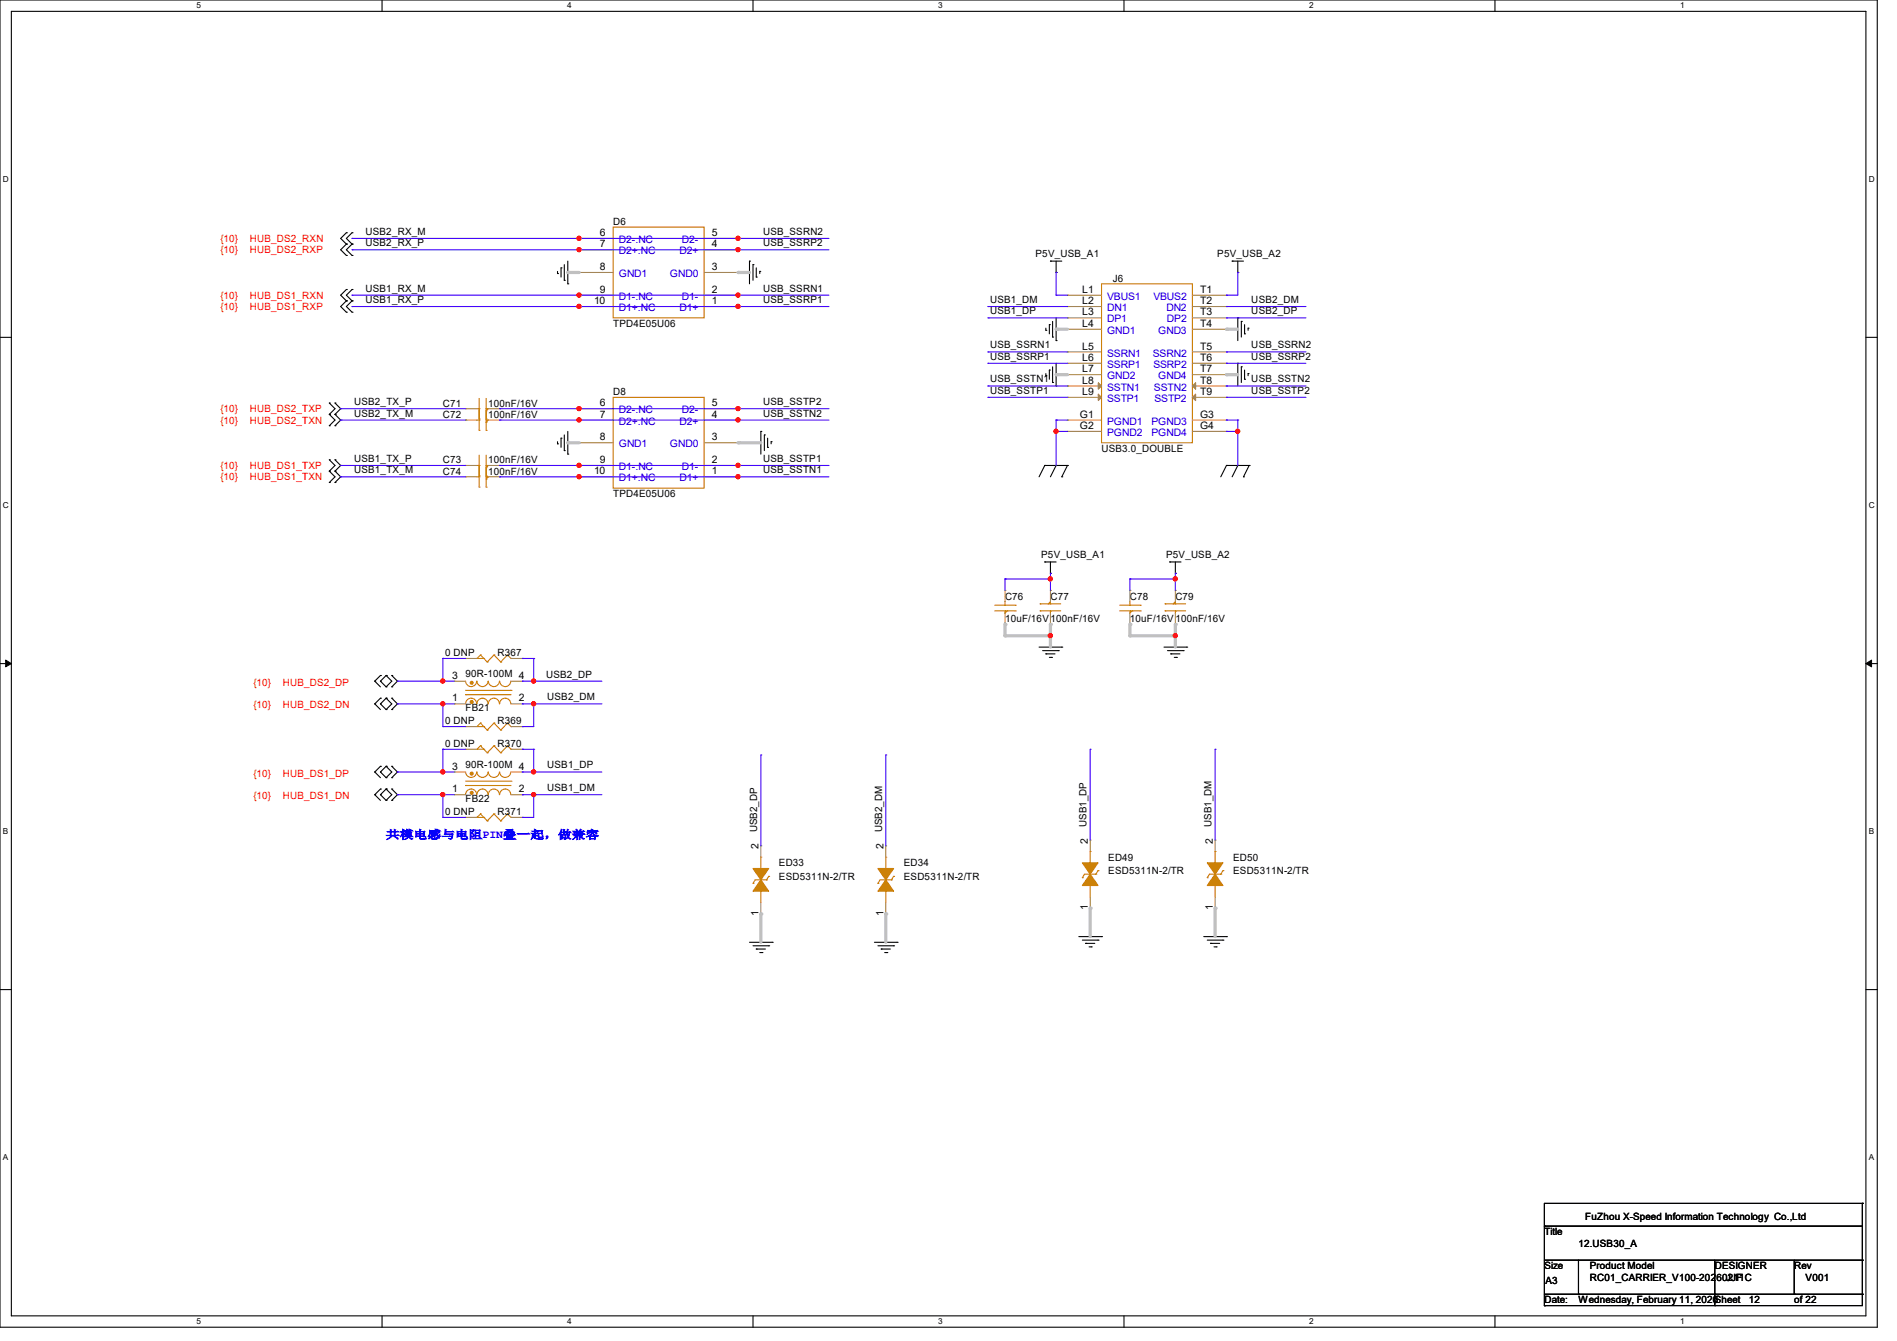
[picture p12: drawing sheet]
<svg xmlns="http://www.w3.org/2000/svg" width="297mm" height="210mm" viewBox="0 0 297 210" stroke-linecap="round" stroke-linejoin="round" font-family="sans-serif">
<path d="M0 0h293.9v207.9h-293.9zM1.8 1.8h290.3v204.3h-290.3z" fill="none" stroke="#000" stroke-width=".17"/>
<g fill="#fff">
<path d="M30.8 .2h.7v1.4h-.7z"/>
<path d="M30.8 206.2h.7v1.4h-.7z"/>
</g>
<path d="M59.8 0v1.8M59.8 206.1v1.8" fill="none" stroke="#000" stroke-width=".17"/>
<g fill="#fff">
<path d="M88.8 .2h.7v1.4h-.7z"/>
<path d="M88.8 206.2h.7v1.4h-.7z"/>
</g>
<path d="M117.9 0v1.8M117.9 206.1v1.8" fill="none" stroke="#000" stroke-width=".17"/>
<g fill="#fff">
<path d="M146.9 .2h.7v1.4h-.7z"/>
<path d="M146.9 206.2h.7v1.4h-.7z"/>
</g>
<path d="M176 0v1.8M176 206.1v1.8" fill="none" stroke="#000" stroke-width=".17"/>
<g fill="#fff">
<path d="M205 .2h.7v1.4h-.7z"/>
<path d="M205 206.2h.7v1.4h-.7z"/>
</g>
<path d="M234.1 0v1.8M234.1 206.1v1.8" fill="none" stroke="#000" stroke-width=".17"/>
<g fill="#fff">
<path d="M263.1 .2h.6v1.4h-.6z"/>
<path d="M263.1 206.2h.6v1.4h-.6z"/>
<path d="M.5 27.3h.9v1.4h-.9z"/>
<path d="M292.6 27.3h.9v1.4h-.9z"/>
<path d="M.5 78.4h.9v1.4h-.9z"/>
<path d="M292.6 78.4h.9v1.4h-.9z"/>
</g>
<path d="M0 52.8h1.8M292.1 52.8h1.8" fill="none" stroke="#000" stroke-width=".17"/>
<g fill="#fff">
<path d="M.5 129.5h.8v1.4h-.8z"/>
<path d="M292.6 129.5h.8v1.4h-.8z"/>
</g>
<path d="M0 103.9h1.8M292.1 103.9h1.8" fill="none" stroke="#000" stroke-width=".17"/>
<path d="M.9 103.4l.9 .5-.9 .5zM292.1 103.9l.9-.5v1z" fill="#000" stroke="#000" stroke-width=".16"/>
<g fill="#fff">
<path d="M.5 180.5h.8v1.4h-.8z"/>
<path d="M292.6 180.5h.8v1.4h-.8z"/>
</g>
<g fill="none" stroke="#000" stroke-width=".17">
<path d="M54.2 36.4h.1M54.2 38.2h.1M54.2 36.4l-.9 .9 .9 .9M54.2 38.2l-.9 .9 .9 .9M55.1 36.4h.1M55.1 38.2h.1M55.1 36.4l-.9 .9 .9 .9M55.1 38.2l-.9 .9 .9 .9M54.2 40h.1M54.2 45.3h.1M54.2 47.1h.1M54.2 48.9h.1"/>
<path d="M54.2 45.3l-.9 .9 .9 .9M54.2 47.1l-.9 .9 .9 .9M55.1 40h.1M55.1 45.3h.1M55.1 47.1h.1M55.1 48.9h.1M55.1 45.3l-.9 .9 .9 .9M55.1 47.1l-.9 .9 .9 .9M87.3 42.8h.1M87.3 42.5v.3M87.8 42h.1M87.8 42v1.4"/>
<path d="M88.3 43.9h.1M88.3 41.4v2.5M88.9 44.4h.1M88.9 40.9v3.5M117.3 40.9h.1M117.3 40.9v3.5M117.9 41.4h.1M117.9 41.4v2.5M118.4 43.4h.1M118.4 42v1.4M119 42.5h.1M119 42.5v.3"/>
<path d="M163.7 51.7h.1M163.7 58.8h.1M163.7 51.4v.3M163.7 58.5v.3M164.3 50.8h.1M164.3 58h.1M164.3 50.8v1.5M164.3 58v1.4M164.5 40.9h.1M164.5 40.9h1.7M164.8 52.8h.1M164.8 59.9h.1"/>
<path d="M164.8 50.3v2.5M164.8 57.4v2.5M165.4 42.7h.1M165.4 53.3h.1M165.4 40.9v1.8M165.4 49.8v3.5M165.4 56.9v3.6M192.9 40.9h.1M192.9 40.9h1.8M193.8 42.7h.1M193.8 49.8h.1M193.8 56.9h.1"/>
<path d="M193.8 40.9v1.8M193.8 49.8v3.5M193.8 56.9v3.6M194.4 50.3h.1M194.4 57.4h.1M194.4 50.3v2.5M194.4 57.4v2.5M194.9 52.3h.1M194.9 59.4h.1M194.9 50.8v1.5M194.9 58v1.4M195.4 51.4h.1"/>
<path d="M195.4 58.5h.1M195.4 51.4v.3M195.4 58.5v.3M51.6 64.9h.1M51.6 63.1h.1M51.6 66.7h.1M51.6 73.8h.1M51.6 72h.1M51.6 75.6h.1M51.6 63.1l.9 .9-.9 .9M51.6 64.9l.9 .9-.9 .9M51.6 72l.9 .9-.9 .9"/>
<path d="M51.6 73.8l.9 .9-.9 .9M52.5 63.1h.1M52.5 64.9h.1M52.5 66.7h.1M52.5 72h.1M52.5 73.8h.1M52.5 75.6h.1M52.5 63.1l.8 .9-.8 .9M52.5 64.9l.8 .9-.8 .9M52.5 72l.8 .9-.8 .9M52.5 73.8l.8 .9-.8 .9M87.3 69.5h.1"/>
<path d="M87.3 69.2v.3M87.8 68.6h.1M87.8 68.6v1.5M88.3 70.6h.1M88.3 68.1v2.5M88.9 71.1h.1M88.9 67.6v3.5M119.1 67.6h.1M119.1 67.6v3.5M119.7 68.1h.1M119.7 68.1v2.5M120.2 70.1h.1"/>
<path d="M120.2 68.6v1.5M120.7 69.2h.1M120.7 69.2v.3M163.6 72.9h.1M163.6 72.9l-.9 1.8M163.6 72.9h3.5M165.4 60.5h.1M165.4 72.9h.1M165.4 72.9l-.9 1.8M166.2 74.7h.1M167.1 72.9h.1M167.1 72.9l-.9 1.8"/>
<path d="M192 72.9h.1M192 72.9h3.6M192 72.9l-.9 1.8M193.8 72.9h.1M193.8 72.9l-.9 1.8M194.7 74.7h.1M195.6 72.9h.1M195.6 72.9l-.9 1.8M163.6 88h.1M163.6 88h1.8M164.5 89.8h.1M164.5 88v1.8"/>
<path d="M183.1 88h.1M183.1 88h1.8M184 89.8h.1M184 88v1.8M58.7 106.7h.1M58.7 110.2h.1M58.7 106.7l.9 .9M58.7 110.2l.9 .9M59.6 105.8h.1M59.6 106.7h.1M59.6 109.3h.1M59.6 110.2h.1"/>
<path d="M59.6 105.8l-.9 .9M59.6 106.7l.9 .9M59.6 109.3l-.9 .9M59.6 110.2l.9 .9M60.5 105.8h.1M60.5 107.6h.1M60.5 109.3h.1M60.5 111.1h.1M60.5 105.8l-.9 .9M60.5 105.8l.8 .9-.8 .9M60.5 109.3l-.9 .9M60.5 109.3l.8 .9-.8 .9"/>
<path d="M61.3 105.8h.1M61.3 107.6h.1M61.3 109.3h.1M61.3 111.1h.1M61.3 105.8l.9 .9-.9 .9M61.3 109.3l.9 .9-.9 .9M162.7 101.3h3.5M163.2 101.9h2.5M163.7 102.4h.1M163.7 102.4h1.5M164.3 103h.3M164.6 103h.1"/>
<path d="M165.7 101.9h.1M166.2 101.3h.1M182.2 101.3h3.6M182.8 101.9h2.5M183.3 102.4h.1M183.3 102.4h1.4M183.9 103h.3M184.2 103h.1M185.3 101.9h.1M185.8 101.3h.1M58.7 120.9h.1M58.7 124.5h.1"/>
<path d="M58.7 120.9l.9 .9M58.7 124.5l.9 .8M59.6 120h.1M59.6 120.9h.1M59.6 123.6h.1M59.6 124.5h.1M59.6 120l-.9 .9M59.6 120.9l.9 .9M59.6 123.6l-.9 .9M59.6 124.5l.9 .8M60.5 120h.1M60.5 121.8h.1"/>
<path d="M60.5 123.6h.1M60.5 125.3h.1M60.5 120l-.9 .9M60.5 120l.8 .9-.8 .9M60.5 123.6l-.9 .9M60.5 123.6l.8 .9-.8 .8M61.3 120h.1M61.3 121.8h.1M61.3 123.6h.1M61.3 125.3h.1M61.3 123.6l.9 .9-.9 .8M61.3 120l.9 .9-.9 .9"/>
<path d="M0 155h1.8M117.3 147.6h3.6M117.9 148.1h2.5M118.4 148.6h.1M118.4 148.6h1.4M119 149.2h.3M119.3 149.2h.1M120.4 148.1h.1M120.9 147.6h.1M136.9 147.6h3.6M137.5 148.1h2.4M138 148.6h.1"/>
<path d="M138 148.6h1.4M138.5 149.2h.4M138.9 149.2h.1M139.9 148.1h.1M140.5 147.6h.1M168.9 146.7h3.6M169.5 147.2h2.4M170 147.7h.1M170 147.7h1.4M170.5 148.3h.4M170.9 148.3h.1M171.9 147.2h.1"/>
<path d="M172.5 146.7h.1M188.5 146.7h3.5M189 147.2h2.5M189.5 147.7h.1M189.5 147.7h1.5M190.1 148.3h.3M190.4 148.3h.1M191.5 147.2h.1M192 146.7h.1M292.1 155h1.8M241.8 192h.1M241.8 192h49.8"/>
<path d="M241.8 197.4h49.8M247.1 197.4v5.3M268.5 197.4v7.1M280.9 197.4v5.3M291.6 188.5h.1M291.6 197.4h.1M291.6 188.5h-49.8v16M291.6 188.5v16h-49.8M241.8 204.5h.1M241.8 202.7h49.8M247.1 202.7h.1M268.5 202.7h.1"/>
<path d="M268.5 204.5h.1M280.9 202.7h.1M291.6 202.7h.1"/>
</g>
<g fill="none" stroke="#cc8006" stroke-width=".17">
<path d="M96 35.6h14.2v14.2h-14.2zM172.5 44.4h14.2v24.9h-14.2zM74.7 64h.3M74.7 74.7h.3M74.7 65.8h.3M74.7 72.9h.3M75 65.6h.1M75 64h.1M75 76.3h.1M75 74.7h.1M75 67.4h.1M75 65.8h.1"/>
<path d="M75 74.5h.1M75 72.9h.1M75 62.4v5M75 71.3v5M76.1 64h.1M76.1 65.6h.1M76.1 64.3h.1M76.1 74.7h.1M76.1 76.3h.1M76.1 75h.1M76.1 65.8h.1M76.1 67.4h.1"/>
<path d="M76.1 66.1h.1M76.1 72.9h.1M76.1 74.5h.1M76.1 73.2h.1M76.1 64h.4l-.4 .3M76.1 62.4v5M76.1 71.3v5M76.1 74.7h.4l-.4 .3M76.1 65.8h.4l-.4 .3M76.1 72.9h.4l-.4 .3M96 62.2h14.2v14.3h-14.2zM155.7 94.8h3.3"/>
<path d="M155.7 95.7h3.3M157.4 95.7h.1M157.4 94.8h.1M157.4 94.2v.6M157.4 95.7v.3l.3-.3M157.7 95.7h.1M159 94.8h.1M159 95.7h.1M162.9 95.7h.1M162.9 94.6h.1M162.9 95.7h3.2M162.9 94.6h3.2"/>
<path d="M164.1 94.6h.1M164.1 94.6l.4-.4v.4M164.5 94.6h.1M164.5 95.7h.1M164.5 95.7v.3M175.3 94.8h3.2M175.3 95.7h3.2M176.9 95.7h.1M176.9 94.8h.1M176.9 94.2v.6M176.9 95.7v.3l.3-.3M177.2 95.7h.1"/>
<path d="M178.5 94.8h.1M178.5 95.7h.1M182.4 95.7h.1M182.4 94.6h.1M182.4 95.7h3.2M182.4 94.6h3.2M183.7 94.6h.1M183.7 94.6l.3-.4v.4M184 94.6h.1M184 95.7h.1M184 95.7v.3M72.9 106.7a.87 .87 0 0 0 .9 .8 .87 .87 0 0 0 .8-.8"/>
<path d="M72.9 108.8h.1M72.9 108.1h7.1M72.9 108.8h7.1M72.9 110.2a.87 .87 0 0 1 .9-.9 .87 .87 0 0 1 .8 .9M74.7 106.7a.87 .87 0 0 0 .8 .8 .87 .87 0 0 0 .9-.8M74.7 110.2a.87 .87 0 0 1 .8-.9 .87 .87 0 0 1 .9 .9M75.2 102.6h.1M75.2 113.2h.1M75.2 116.8h.1M75.2 102.6l-.5 .5h1M75.2 102.6l1.1 1.1M75.2 113.2l-.5 .6h1"/>
<path d="M75.2 113.2l1.1 1.1M75.2 116.8l-.5 .5h1M75.2 116.8l1.1 1.1M75.7 103.1h.1M75.7 113.8h.1M75.7 117.3h.1M76.3 103.7h.1M76.3 114.3h.1M76.3 117.9h.1M76.5 106.7a.87 .87 0 0 0 .8 .8 .87 .87 0 0 0 .9-.8M76.5 110.2a.87 .87 0 0 1 .8-.9 .87 .87 0 0 1 .9 .9M77.3 102.6h.1"/>
<path d="M77.3 113.2h.1M77.3 116.8h.1M77.3 102.6l-1 1.1M77.3 102.6l1.1 1.1M77.3 113.2l-1 1.1M77.3 113.2l1.1 1.1M77.3 116.8l-1 1.1M77.3 116.8l1.1 1.1M78.2 106.7a.87 .87 0 0 0 .9 .8 .87 .87 0 0 0 .9-.8M78.2 110.2a.87 .87 0 0 1 .9-.9 .87 .87 0 0 1 .9 .9M78.4 103.7h.1M78.4 114.3h.1"/>
<path d="M78.4 117.9h.1M79.5 102.6h.1M79.5 113.2h.1M79.5 116.8h.1M79.5 102.6l-1.1 1.1M79.5 102.6l.5 .5M79.5 113.2l-1.1 1.1M79.5 113.2l.5 .6M79.5 116.8l-1.1 1.1M79.5 116.8l.5 .5M80 103.1h.1M80 108.1h.1"/>
<path d="M80 113.8h.1M80 117.3h.1M72.9 120.9a.87 .87 0 0 0 .9 .9 .87 .87 0 0 0 .8-.9M72.9 123h.1M72.9 122.3h7.1M72.9 123h7.1M74.6 124.5a.87 .87 0 0 0-.8-.9 .87 .87 0 0 0-.9 .9M74.7 120.9a.87 .87 0 0 0 .8 .9 .87 .87 0 0 0 .9-.9M75.2 127.5h.1M75.2 127.5l-.5 .5h1M75.2 127.5l1.1 1.1M75.7 128h.1"/>
<path d="M76.3 128.6h.1M76.4 124.5a.87 .87 0 0 0-.9-.9 .87 .87 0 0 0-.8 .9M76.5 120.9a.87 .87 0 0 0 .8 .9 .87 .87 0 0 0 .9-.9M77.3 127.5h.1M77.3 127.5l-1 1.1M77.3 127.5l1.1 1.1M78.2 124.5a.87 .87 0 0 0-.9-.9 .87 .87 0 0 0-.8 .9M78.2 120.9a.87 .87 0 0 0 .9 .9 .87 .87 0 0 0 .9-.9M78.4 128.6h.1M79.5 127.5h.1M79.5 127.5l-1.1 1.1M79.5 127.5l.5 .5"/>
<path d="M80 124.5a.87 .87 0 0 0-.9-.9 .87 .87 0 0 0-.9 .9M80 122.3h.1M80 128h.1M117.9 138.3h.1M119.1 139.6h.1M119.1 134.2h.1M119.1 134.2v1.8M119.1 139.6v1.8M120 137.8h.1M120 137.8h-1.8l-.3 .5M120.4 137.2h.1M120.4 137.2l-.4 .6"/>
<path d="M137.5 138.3h.1M138.7 139.6h.1M138.7 134.2h.1M138.7 134.2v1.8M138.7 139.6v1.8M139.6 137.8h.1M139.6 137.8h-1.8l-.3 .5M139.9 137.2h.1M139.9 137.2l-.3 .6M169.5 137.5h.1M170.7 138.7h.1M170.7 133.3h.1"/>
<path d="M170.7 133.3v1.8M170.7 138.7v1.8M171.6 136.9h.1M171.6 136.9h-1.8l-.3 .6M171.9 136.4h.1M171.9 136.4l-.3 .5M189 137.5h.1M190.2 138.7h.1M190.2 133.3h.1M190.2 133.3v1.8M190.2 138.7v1.8M191.1 136.9h.1"/>
<path d="M191.1 136.9h-1.7l-.4 .6M191.5 136.4h.1M191.5 136.4l-.4 .5"/>
</g>
<g fill="none" stroke="#a84" stroke-width=".17">
<path d="M90.7 37.3h.1M90.7 39.1h.1M90.7 39.1h5.3M90.7 37.3h5.3M110.2 39.1h5.4M110.2 37.3h5.4M115.6 39.1h.1M115.6 37.3h.1M90.7 42.7h.1M90.7 46.2h.1M90.7 48h.1M90.7 46.2h5.3"/>
<path d="M90.7 48h5.3M90.7 42.7h5.3M110.2 46.2h5.4M110.2 48h5.4M110.2 42.7h5.4M115.6 48h.1M115.6 46.2h.1M115.6 42.7h.1M167.1 46.2h.1M167.1 48h.1M167.1 49.8h.1M167.1 51.6h.1"/>
<path d="M167.1 55.1h.1M167.1 56.9h.1M167.1 58.7h.1M167.1 46.2h5.4M167.1 48h5.4M167.1 49.8h5.4M167.1 51.6h5.4M167.1 55.1h5.4M167.1 56.9h5.4M167.1 58.7h5.4M186.7 46.2h5.3M186.7 48h5.3"/>
<path d="M186.7 49.8h5.3M186.7 51.6h5.3M186.7 55.1h5.3M186.7 56.9h5.3M186.7 58.7h5.3M192 46.2h.1M192 48h.1M192 49.8h.1M192 51.6h.1M192 55.1h.1M192 56.9h.1M192 58.7h.1"/>
<path d="M72.9 64h.1M72.9 74.7h.1M72.9 65.8h.1M72.9 72.9h.1M72.9 64h1.8M72.9 74.7h1.8M72.9 72.9h1.8M72.9 65.8h1.8M76.5 64h1.7M76.5 74.7h1.7M76.5 72.9h1.7M76.5 65.8h1.7"/>
<path d="M78.2 64h.1M78.2 74.7h.1M78.2 65.8h.1M78.2 72.9h.1M90.7 64h.1M90.7 65.8h.1M90.7 69.3h.1M90.7 72.9h.1M90.7 74.7h.1M90.7 64h5.3M90.7 74.7h5.3M90.7 72.9h5.3"/>
<path d="M90.7 69.3h5.3M90.7 65.8h5.3M110.2 64h5.4M110.2 74.7h5.4M110.2 72.9h5.4M110.2 69.3h5.4M110.2 65.8h5.4M115.6 74.7h.1M115.6 72.9h.1M115.6 69.3h.1M115.6 65.8h.1M115.6 64h.1"/>
<path d="M167.1 60.5h.1M167.1 62.2h.1M167.1 65.8h.1M167.1 67.6h.1M167.1 65.8h5.4M167.1 60.5h5.4M167.1 62.2h5.4M167.1 67.6h5.4M186.7 65.8h5.3M186.7 60.5h5.3M186.7 62.2h5.3M186.7 67.6h5.3"/>
<path d="M192 60.5h.1M192 62.2h.1M192 65.8h.1M192 67.6h.1M157.4 97.8h.1M157.4 92.5h.1M157.4 92.5v1.7M157.4 96v1.8M164.5 92.5h.1M164.5 97.8h.1M164.5 92.5v1.7M164.5 96v1.8"/>
<path d="M176.9 97.8h.1M176.9 92.5h.1M176.9 92.5v1.7M176.9 96v1.8M184 92.5h.1M184 97.8h.1M184 92.5v1.7M184 96v1.8M71.1 110.2h.1M71.1 106.7h.1M71.1 110.2h1.8M71.1 106.7h1.8"/>
<path d="M72.9 103.1h.1M72.9 113.8h.1M72.9 117.3h.1M72.9 103.1h1.8M72.9 113.8h1.8M72.9 117.3h1.8M80 103.1h1.8M80 110.2h1.8M80 106.7h1.8M80 113.8h1.8M80 117.3h1.8M81.8 103.1h.1"/>
<path d="M81.8 110.2h.1M81.8 106.7h.1M81.8 113.8h.1M81.8 117.3h.1M71.1 124.5h.1M71.1 120.9h.1M71.1 124.5h1.8M71.1 120.9h1.8M72.9 128h.1M72.9 128h1.8M80 124.5h1.8M80 120.9h1.8"/>
<path d="M80 128h1.8M81.8 124.5h.1M81.8 120.9h.1M81.8 128h.1M119.1 132.5h.1M119.1 132.5v1.7M138.7 132.5h.1M138.7 132.5v1.7M170.7 131.6h.1M170.7 131.6v1.7M190.2 131.6h.1M190.2 131.6v1.7"/>
<path d="M119.1 143.1h.1M119.1 141.4v1.7M138.7 143.1h.1M138.7 141.4v1.7M170.7 142.2h.1M170.7 140.5v1.7M190.2 142.2h.1M190.2 140.5v1.7"/>
</g>
<g fill="#a84" stroke="#a84" stroke-width=".17">
<path d="M172 59.9l.5 .6-.5 .5z"/>
<path d="M172 61.7l.5 .5-.5 .5z"/>
<path d="M186.7 60.5l.5-.6v1.1z"/>
<path d="M186.7 62.2l.5-.5v1z"/>
</g>
<g fill="#cc8006" stroke="#cc8006" stroke-width=".17">
<path d="M119.1 137.8l1.3 1.8h-2.5z" fill-rule="evenodd"/>
<path d="M117.9 136h2.5l-1.3 1.8z" fill-rule="evenodd"/>
<path d="M138.7 137.8l1.2 1.8h-2.4z" fill-rule="evenodd"/>
<path d="M137.5 136h2.4l-1.2 1.8z" fill-rule="evenodd"/>
<path d="M170.7 136.9l1.2 1.8h-2.4z" fill-rule="evenodd"/>
<path d="M169.5 135.1h2.4l-1.2 1.8z" fill-rule="evenodd"/>
<path d="M190.2 136.9l1.3 1.8h-2.5z" fill-rule="evenodd"/>
<path d="M189 135.1h2.5l-1.3 1.8z" fill-rule="evenodd"/>
<circle cx="73.9" cy="124.2" r=".23"/>
<circle cx="73.9" cy="121.2" r=".23"/>
<circle cx="73.9" cy="109.9" r=".23"/>
<circle cx="73.9" cy="106.9" r=".23"/>
</g>
<path d="M55.1 37.3h.1M55.1 39.1h.1M55.1 37.3h74.7M55.1 39.1h74.7M90.7 37.3h.1M90.7 39.1h.1M115.6 37.3h.1M115.6 39.1h.1" fill="none" stroke="#4200ff" stroke-width=".17"/>
<g fill="#f00" stroke="#f00" stroke-width=".17">
<circle cx="90.7" cy="37.3" r=".32"/>
<circle cx="115.5" cy="37.3" r=".32"/>
<circle cx="90.7" cy="39.1" r=".32"/>
<circle cx="115.5" cy="39.1" r=".32"/>
</g>
<path d="M88.9 42.7h1.8" fill="none" stroke="#c0c0c0" stroke-width=".51"/>
<circle cx="88.9" cy="42.7" r=".25" fill="#c0c0c0"/>
<path d="M115.6 42.7h1.7" fill="none" stroke="#c0c0c0" stroke-width=".51"/>
<circle cx="115.6" cy="42.7" r=".25" fill="#c0c0c0"/>
<g fill="none" stroke="#4200ff" stroke-width=".17">
<path d="M55.1 46.2h.1M55.1 48h.1M55.1 46.2h74.7M55.1 48h74.7M90.7 46.2h.1M90.7 48h.1M115.6 46.2h.1M115.6 48h.1M154.7 48h.1M154.7 49.8h.1M154.7 48h12.4M154.7 49.8h12.4"/>
<path d="M165.4 42.7h.1M165.4 46.2h.1M165.4 42.7v3.5M165.4 46.2h1.7M192 46.2h.1M192 48h.1M192 49.8h.1M192 48h12.5M192 49.8h12.5M193.8 42.7h.1M193.8 42.7v3.5h-1.8"/>
</g>
<g fill="#f00" stroke="#f00" stroke-width=".17">
<circle cx="90.7" cy="46.2" r=".32"/>
<circle cx="115.5" cy="46.2" r=".32"/>
<circle cx="90.7" cy="48" r=".32"/>
<circle cx="115.5" cy="48" r=".32"/>
</g>
<path d="M165.4 51.6h1.7" fill="none" stroke="#c0c0c0" stroke-width=".51"/>
<circle cx="165.4" cy="51.6" r=".25" fill="#c0c0c0"/>
<path d="M192 51.6h1.8" fill="none" stroke="#c0c0c0" stroke-width=".51"/>
<circle cx="192" cy="51.6" r=".25" fill="#c0c0c0"/>
<path d="M154.7 55.1h.1M154.7 56.9h.1M154.7 55.1h12.4M154.7 56.9h12.4M192 55.1h.1M192 56.9h.1M192 55.1h12.5M192 56.9h12.5" fill="none" stroke="#4200ff" stroke-width=".17"/>
<path d="M165.4 58.7h1.7" fill="none" stroke="#c0c0c0" stroke-width=".51"/>
<circle cx="165.4" cy="58.7" r=".25" fill="#c0c0c0"/>
<path d="M192 58.7h1.8" fill="none" stroke="#c0c0c0" stroke-width=".51"/>
<circle cx="192" cy="58.7" r=".25" fill="#c0c0c0"/>
<g fill="none" stroke="#4200ff" stroke-width=".17">
<path d="M53.3 64h.1M53.3 65.8h.1M53.3 64h19.6M53.3 65.8h19.6M78.2 64h.1M78.2 65.8h.1M78.2 64h51.6M78.2 65.8h51.6M90.7 64h.1M90.7 65.8h.1M115.6 64h.1M115.6 65.8h.1"/>
<path d="M154.7 60.5h.1M154.7 62.2h.1M154.7 60.5h12.4M154.7 62.2h12.4M165.4 65.8h.1M165.4 67.6h.1M165.4 65.8h1.7M165.4 65.8v7.1M165.4 67.6h1.7M192 60.5h.1M192 62.2h.1M192 65.8h.1"/>
<path d="M192 67.6h.1M192 60.5h12.5M192 62.2h12.5M192 65.8h1.8M192 67.6h1.8M193.8 65.8h.1M193.8 67.6h.1M193.8 65.8v7.1"/>
</g>
<g fill="#f00" stroke="#f00" stroke-width=".17">
<circle cx="115.5" cy="64" r=".32"/>
<circle cx="90.7" cy="64" r=".32"/>
<circle cx="115.5" cy="65.8" r=".32"/>
<circle cx="90.7" cy="65.8" r=".32"/>
<circle cx="193.8" cy="67.5" r=".32"/>
<circle cx="165.3" cy="67.5" r=".32"/>
</g>
<path d="M88.9 69.3h1.8" fill="none" stroke="#c0c0c0" stroke-width=".51"/>
<circle cx="88.9" cy="69.3" r=".25" fill="#c0c0c0"/>
<path d="M115.6 69.3h3.5" fill="none" stroke="#c0c0c0" stroke-width=".51"/>
<circle cx="115.6" cy="69.3" r=".25" fill="#c0c0c0"/>
<g fill="none" stroke="#4200ff" stroke-width=".17">
<path d="M53.3 72.9h.1M53.3 74.7h.1M53.3 72.9h19.6M53.3 74.7h19.6M78.2 72.9h.1M78.2 74.7h.1M78.2 72.9h51.6M78.2 74.7h51.6M90.7 72.9h.1M90.7 74.7h.1M115.6 72.9h.1M115.6 74.7h.1"/>
<path d="M157.4 90.7h.1M157.4 90.7v1.8M157.4 90.7h7.1M164.5 89.8h.1M164.5 90.7h.1M164.5 89.8v2.7M176.9 90.7h.1M176.9 90.7h7.1M176.9 90.7v1.8M184 89.8h.1M184 90.7h.1M184 89.8v2.7"/>
</g>
<g fill="#f00" stroke="#f00" stroke-width=".17">
<circle cx="115.5" cy="72.9" r=".32"/>
<circle cx="90.7" cy="72.9" r=".32"/>
<circle cx="115.5" cy="74.7" r=".32"/>
<circle cx="90.7" cy="74.7" r=".32"/>
<circle cx="184" cy="90.7" r=".32"/>
<circle cx="164.4" cy="90.7" r=".32"/>
</g>
<path d="M157.4 97.8v1.8" fill="none" stroke="#c0c0c0" stroke-width=".51"/>
<circle cx="157.4" cy="97.8" r=".25" fill="#c0c0c0"/>
<path d="M164.5 97.8v1.8" fill="none" stroke="#c0c0c0" stroke-width=".51"/>
<circle cx="164.5" cy="97.8" r=".25" fill="#c0c0c0"/>
<path d="M176.9 97.8v1.8" fill="none" stroke="#c0c0c0" stroke-width=".51"/>
<circle cx="176.9" cy="97.8" r=".25" fill="#c0c0c0"/>
<path d="M184 97.8v1.8" fill="none" stroke="#c0c0c0" stroke-width=".51"/>
<circle cx="184" cy="97.8" r=".25" fill="#c0c0c0"/>
<circle cx="184" cy="99.5" r=".32" fill="#f00" stroke="#f00" stroke-width=".17"/>
<path d="M157.4 99.6h7.1" fill="none" stroke="#c0c0c0" stroke-width=".51"/>
<circle cx="157.4" cy="99.6" r=".25" fill="#c0c0c0"/>
<path d="M164.5 99.6v1.7" fill="none" stroke="#c0c0c0" stroke-width=".51"/>
<circle cx="164.5" cy="99.6" r=".25" fill="#c0c0c0"/>
<circle cx="164.4" cy="99.5" r=".32" fill="#f00" stroke="#f00" stroke-width=".17"/>
<path d="M176.9 99.6h7.1" fill="none" stroke="#c0c0c0" stroke-width=".51"/>
<circle cx="176.9" cy="99.6" r=".25" fill="#c0c0c0"/>
<path d="M184 99.6v1.7" fill="none" stroke="#c0c0c0" stroke-width=".51"/>
<circle cx="184" cy="99.6" r=".25" fill="#c0c0c0"/>
<g fill="none" stroke="#4200ff" stroke-width=".17">
<path d="M62.2 106.7h.1M62.2 110.2h.1M62.2 106.7h8.9M62.2 110.2h8.9M69.3 103.1h.1M69.3 106.7h.1M69.3 110.2h.1M69.3 113.8h.1M69.3 117.3h.1M69.3 103.1v3.6M69.3 110.2v3.6M69.3 117.3v3.6"/>
<path d="M69.3 103.1h3.6M69.3 113.8h3.6M69.3 117.3h3.6M81.8 103.1h.1M81.8 106.7h.1M81.8 110.2h.1M81.8 113.8h.1M81.8 117.3h.1M81.8 103.1h1.8M81.8 106.7h12.4M81.8 110.2h12.4M81.8 117.3h1.8"/>
<path d="M83.6 103.1h.1M83.6 106.7h.1M83.6 110.2h.1M83.6 117.3h.1M83.6 103.1v3.6M83.6 110.2v3.6h-1.8M83.6 117.3v3.6M119.1 118.2h.1M119.1 118.2v14.3M138.7 118.2h.1M138.7 118.2v14.3M170.7 117.3h.1"/>
<path d="M170.7 117.3v14.3M190.2 117.3h.1M190.2 117.3v14.3M62.2 120.9h.1M62.2 124.5h.1M62.2 120.9h8.9M62.2 124.5h8.9M69.3 120.9h.1M69.3 124.5h.1M69.3 128h.1M69.3 124.5v3.5M69.3 128h3.6"/>
<path d="M81.8 120.9h.1M81.8 124.5h.1M81.8 128h.1M81.8 120.9h12.4M81.8 124.5h12.4M83.6 120.9h.1M83.6 124.5h.1M83.6 124.5v3.5h-1.8"/>
</g>
<g fill="#f00" stroke="#f00" stroke-width=".17">
<circle cx="69.3" cy="106.7" r=".32"/>
<circle cx="83.5" cy="106.7" r=".32"/>
<circle cx="69.3" cy="110.2" r=".32"/>
<circle cx="83.5" cy="110.2" r=".32"/>
<circle cx="69.3" cy="120.9" r=".32"/>
<circle cx="83.5" cy="120.9" r=".32"/>
<circle cx="69.3" cy="124.4" r=".32"/>
<circle cx="83.5" cy="124.4" r=".32"/>
</g>
<path d="M119.1 143.1v4.5" fill="none" stroke="#c0c0c0" stroke-width=".51"/>
<circle cx="119.1" cy="143.1" r=".25" fill="#c0c0c0"/>
<path d="M138.7 143.1v4.5" fill="none" stroke="#c0c0c0" stroke-width=".51"/>
<circle cx="138.7" cy="143.1" r=".25" fill="#c0c0c0"/>
<path d="M170.7 142.2v4.5" fill="none" stroke="#c0c0c0" stroke-width=".51"/>
<circle cx="170.7" cy="142.2" r=".25" fill="#c0c0c0"/>
<path d="M190.2 142.2v4.5" fill="none" stroke="#c0c0c0" stroke-width=".51"/>
<circle cx="190.2" cy="142.2" r=".25" fill="#c0c0c0"/>
<g fill="#f00" stroke="#f00" stroke-width=".17">
<circle cx="90.7" cy="37.3" r=".32"/>
<circle cx="115.5" cy="37.3" r=".32"/>
<circle cx="90.7" cy="39.1" r=".32"/>
<circle cx="115.5" cy="39.1" r=".32"/>
<circle cx="90.7" cy="46.2" r=".32"/>
<circle cx="115.5" cy="46.2" r=".32"/>
<circle cx="90.7" cy="48" r=".32"/>
<circle cx="115.5" cy="48" r=".32"/>
<circle cx="115.5" cy="64" r=".32"/>
<circle cx="90.7" cy="64" r=".32"/>
<circle cx="115.5" cy="65.8" r=".32"/>
<circle cx="90.7" cy="65.8" r=".32"/>
<circle cx="193.8" cy="67.5" r=".32"/>
<circle cx="165.3" cy="67.5" r=".32"/>
<circle cx="115.5" cy="72.9" r=".32"/>
<circle cx="90.7" cy="72.9" r=".32"/>
<circle cx="115.5" cy="74.7" r=".32"/>
<circle cx="90.7" cy="74.7" r=".32"/>
<circle cx="184" cy="90.7" r=".32"/>
<circle cx="164.4" cy="90.7" r=".32"/>
<circle cx="184" cy="99.5" r=".32"/>
<circle cx="164.4" cy="99.5" r=".32"/>
<circle cx="69.3" cy="106.7" r=".32"/>
<circle cx="83.5" cy="106.7" r=".32"/>
<circle cx="69.3" cy="110.2" r=".32"/>
<circle cx="83.5" cy="110.2" r=".32"/>
<circle cx="69.3" cy="120.9" r=".32"/>
<circle cx="83.5" cy="120.9" r=".32"/>
<circle cx="69.3" cy="124.4" r=".32"/>
<circle cx="83.5" cy="124.4" r=".32"/>
</g>
<text font-size="1.8" fill="#00f" x="60.4" y="131.3">共模电感与电阻PIN叠一起，做兼容</text>
<g font-size="1.6">
<text x="96" y="35.2">D6</text>
<text x="57.2" y="36.8">USB2_RX_M</text>
<text x="57.2" y="38.6">USB2_RX_P</text>
<text x="93.9" y="37">6</text>
<text x="93.9" y="38.7">7</text>
<text x="111.5" y="38.7">4</text>
<text x="111.5" y="37">5</text>
<text x="119.5" y="36.8">USB_SSRN2</text>
<text x="119.5" y="38.6">USB_SSRP2</text>
<text x="162.1" y="40.2">P5V_USB_A1</text>
<text x="190.6" y="40.2">P5V_USB_A2</text>
<text x="57.2" y="45.7">USB1_RX_M</text>
<text x="57.2" y="47.5">USB1_RX_P</text>
<text x="93" y="47.6">10</text>
<text x="93.9" y="42.3">8</text>
<text x="93.9" y="45.8">9</text>
<text x="111.5" y="47.6">1</text>
<text x="111.5" y="45.8">2</text>
<text x="111.5" y="42.3">3</text>
<text x="119.5" y="45.7">USB_SSRN1</text>
<text x="119.5" y="47.5">USB_SSRP1</text>
<text x="155" y="47.5">USB1_DM</text>
<text x="169.5" y="45.8">L1</text>
<text x="169.5" y="47.6">L2</text>
<text x="174.2" y="44.1">J6</text>
<text x="187.9" y="45.8">T1</text>
<text x="187.9" y="47.6">T2</text>
<text x="195.9" y="47.5">USB2_DM</text>
<text x="96" y="51.2">TPD4E05U06</text>
<text x="155" y="49.2">USB1_DP</text>
<text x="169.5" y="49.4">L3</text>
<text x="169.5" y="51.2">L4</text>
<text x="187.9" y="49.4">T3</text>
<text x="187.9" y="51.2">T4</text>
<text x="195.9" y="49.2">USB2_DP</text>
<text x="155" y="54.6">USB_SSRN1</text>
<text x="155" y="56.3">USB_SSRP1</text>
<text x="155" y="59.9">USB_SSTN1</text>
<text x="169.5" y="54.7">L5</text>
<text x="169.5" y="56.5">L6</text>
<text x="169.5" y="58.3">L7</text>
<text x="187.9" y="54.7">T5</text>
<text x="187.9" y="56.5">T6</text>
<text x="187.9" y="58.3">T7</text>
<text x="195.9" y="54.6">USB_SSRN2</text>
<text x="195.9" y="56.3">USB_SSRP2</text>
<text x="195.9" y="59.9">USB_SSTN2</text>
<text x="55.5" y="63.5">USB2_TX_P</text>
<text x="55.5" y="65.2">USB2_TX_M</text>
<text x="69.3" y="63.7">C71</text>
<text x="69.3" y="65.4">C72</text>
<text x="76.4" y="63.7">100nF/16V</text>
<text x="76.4" y="65.4">100nF/16V</text>
<text x="93.9" y="63.6">6</text>
<text x="93.9" y="65.4">7</text>
<text x="96" y="61.9">D8</text>
<text x="111.5" y="65.4">4</text>
<text x="111.5" y="63.6">5</text>
<text x="119.5" y="63.5">USB_SSTP2</text>
<text x="119.5" y="65.2">USB_SSTN2</text>
<text x="155" y="61.7">USB_SSTP1</text>
<text x="169.1" y="65.4">G1</text>
<text x="169.5" y="60.1">L8</text>
<text x="169.5" y="61.8">L9</text>
<text x="187.9" y="60.1">T8</text>
<text x="187.9" y="61.8">T9</text>
<text x="187.9" y="65.4">G3</text>
<text x="195.9" y="61.7">USB_SSTP2</text>
<text x="93.9" y="69">8</text>
<text x="111.5" y="69">3</text>
<text x="169.1" y="67.2">G2</text>
<text x="172.5" y="70.8">USB3.0_DOUBLE</text>
<text x="187.9" y="67.2">G4</text>
<text x="55.5" y="72.3">USB1_TX_P</text>
<text x="55.5" y="74.1">USB1_TX_M</text>
<text x="69.3" y="74.3">C74</text>
<text x="69.3" y="72.6">C73</text>
<text x="76.4" y="74.3">100nF/16V</text>
<text x="76.4" y="72.6">100nF/16V</text>
<text x="93" y="74.3">10</text>
<text x="93.9" y="72.5">9</text>
<text x="96" y="77.9">TPD4E05U06</text>
<text x="111.5" y="74.3">1</text>
<text x="111.5" y="72.5">2</text>
<text x="119.5" y="72.3">USB_SSTP1</text>
<text x="119.5" y="74.1">USB_SSTN1</text>
<text x="163" y="87.3">P5V_USB_A1</text>
<text x="182.6" y="87.3">P5V_USB_A2</text>
<text x="157.4" y="93.9">C76</text>
<text x="164.5" y="93.9">C77</text>
<text x="176.9" y="93.9">C78</text>
<text x="184" y="93.9">C79</text>
<text x="157.4" y="97.4">10uF/16V100nF/16V</text>
<text x="176.9" y="97.4">10uF/16V100nF/16V</text>
<text x="69.7" y="102.8">0 DNP</text>
<text x="70.8" y="106.3">3</text>
<text x="72.9" y="106">90R-100M 4</text>
<text x="77.9" y="102.8">R367</text>
<text x="85.5" y="106.1">USB2_DP</text>
<text x="69.7" y="113.5">0 DNP</text>
<text x="70.8" y="109.9">1</text>
<text x="72.9" y="111.3">FB21</text>
<text x="77.9" y="113.5">R369</text>
<text x="81.2" y="109.9">2</text>
<text x="85.7" y="109.7">USB2_DM</text>
<text x="69.7" y="117">0 DNP</text>
<text x="77.9" y="117">R370</text>
<text x="70.8" y="124.1">1</text>
<text x="70.8" y="120.5">3</text>
<text x="72.9" y="125.6">FB22</text>
<text x="72.9" y="120.2">90R-100M 4</text>
<text x="81.2" y="124.1">2</text>
<text x="85.7" y="120.4">USB1_DP</text>
<text x="85.7" y="123.9">USB1_DM</text>
<text x="69.7" y="127.7">0 DNP</text>
<text x="77.9" y="127.7">R371</text>
<text x="118.6" y="130.3" transform="rotate(-90 118.6 130.3)">USB2_DP</text>
<text x="138.1" y="130.3" transform="rotate(-90 138.1 130.3)">USB2_DM</text>
<text x="170.1" y="129.5" transform="rotate(-90 170.1 129.5)">USB1_DP</text>
<text x="189.7" y="129.5" transform="rotate(-90 189.7 129.5)">USB1_DM</text>
<text x="118.7" y="133" transform="rotate(-90 118.7 133)">2</text>
<text x="122" y="135.7">ED33</text>
<text x="122" y="137.8">ESD5311N-2/TR</text>
<text x="138.3" y="133" transform="rotate(-90 138.3 133)">2</text>
<text x="141.5" y="135.7">ED34</text>
<text x="141.5" y="137.8">ESD5311N-2/TR</text>
<text x="170.3" y="132.1" transform="rotate(-90 170.3 132.1)">2</text>
<text x="173.5" y="134.8">ED49</text>
<text x="173.5" y="136.9">ESD5311N-2/TR</text>
<text x="189.9" y="132.1" transform="rotate(-90 189.9 132.1)">2</text>
<text x="193.1" y="134.8">ED50</text>
<text x="193.1" y="136.9">ESD5311N-2/TR</text>
<text x="118.7" y="143.5" transform="rotate(-90 118.7 143.5)">1</text>
<text x="138.3" y="143.5" transform="rotate(-90 138.3 143.5)">1</text>
<text x="170.3" y="142.6" transform="rotate(-90 170.3 142.6)">1</text>
<text x="189.9" y="142.6" transform="rotate(-90 189.9 142.6)">1</text>
<text x="248.2" y="191.1">FuZhou X-Speed Information Technology Co.,Ltd</text>
<text x="241.8" y="193.5">Title</text>
<text x="247.1" y="195.2">12.USB30_A</text>
<text x="241.8" y="198.8">Size</text>
<text x="242" y="201.1">A3</text>
<text x="248.9" y="198.8">Product Model</text>
<text x="248.9" y="200.6">RC01_CARRIER_V100-20260211C</text>
<text x="268.5" y="198.8">DESIGNER</text>
<text x="270.3" y="200.6">JJF</text>
<text x="280.9" y="198.8">Rev</text>
<text x="282.7" y="200.6">V001</text>
<text x="241.8" y="204.1">Date:</text>
<text x="247.1" y="204.1">Wednesday, February 11, 2026Sheet</text>
<text x="273.8" y="204.1">12</text>
<text x="280.9" y="204.1">of 22</text>
</g>
<g font-size="1.6" fill="#f00">
<text x="34.5" y="37.9">{10}</text>
<text x="34.5" y="39.7">{10}</text>
<text x="39.1" y="37.9">HUB_DS2_RXN</text>
<text x="39.1" y="39.7">HUB_DS2_RXP</text>
<text x="34.5" y="46.8">{10}</text>
<text x="39.1" y="46.8">HUB_DS1_RXN</text>
<text x="34.5" y="48.6">{10}</text>
<text x="39.1" y="48.6">HUB_DS1_RXP</text>
<text x="34.5" y="64.6">{10}</text>
<text x="39.1" y="64.6">HUB_DS2_TXP</text>
<text x="34.5" y="66.3">{10}</text>
<text x="39.1" y="66.3">HUB_DS2_TXN</text>
<text x="34.5" y="73.4">{10}</text>
<text x="34.5" y="75.2">{10}</text>
<text x="39.1" y="73.4">HUB_DS1_TXP</text>
<text x="39.1" y="75.2">HUB_DS1_TXN</text>
<text x="39.7" y="107.4">{10}</text>
<text x="44.3" y="107.4">HUB_DS2_DP</text>
<text x="39.7" y="111">{10}</text>
<text x="44.3" y="111">HUB_DS2_DN</text>
<text x="39.7" y="121.6">{10}</text>
<text x="39.7" y="125.2">{10}</text>
<text x="44.3" y="121.6">HUB_DS1_DP</text>
<text x="44.3" y="125.2">HUB_DS1_DN</text>
</g>
<g font-size="1.6" fill="#00c">
<text x="96.9" y="38.1">D2-.NC</text>
<text x="96.9" y="39.8">D2+.NC</text>
<text x="106.4" y="39.8">D2+</text>
<text x="106.8" y="38.1">D2-</text>
<text x="96.9" y="43.4">GND1</text>
<text x="96.9" y="46.9">D1-.NC</text>
<text x="104.9" y="43.4">GND0</text>
<text x="106.8" y="46.9">D1-</text>
<text x="173.4" y="46.9">VBUS1</text>
<text x="180.6" y="46.9">VBUS2</text>
<text x="96.9" y="48.7">D1+.NC</text>
<text x="106.4" y="48.7">D1+</text>
<text x="173.4" y="48.7">DN1</text>
<text x="173.4" y="50.5">DP1</text>
<text x="173.4" y="52.3">GND1</text>
<text x="181.4" y="52.3">GND3</text>
<text x="182.6" y="48.7">DN2</text>
<text x="182.7" y="50.5">DP2</text>
<text x="173.4" y="55.8">SSRN1</text>
<text x="173.4" y="57.6">SSRP1</text>
<text x="173.4" y="59.4">GND2</text>
<text x="180.5" y="55.8">SSRN2</text>
<text x="180.6" y="57.6">SSRP2</text>
<text x="181.4" y="59.4">GND4</text>
<text x="96.9" y="64.7">D2-.NC</text>
<text x="106.8" y="64.7">D2-</text>
<text x="173.4" y="61.2">SSTN1</text>
<text x="173.4" y="63">SSTP1</text>
<text x="180.7" y="61.2">SSTN2</text>
<text x="180.8" y="63">SSTP2</text>
<text x="96.9" y="66.5">D2+.NC</text>
<text x="96.9" y="70.1">GND1</text>
<text x="104.9" y="70.1">GND0</text>
<text x="106.4" y="66.5">D2+</text>
<text x="173.4" y="66.5">PGND1</text>
<text x="173.4" y="68.3">PGND2</text>
<text x="180.3" y="66.5">PGND3</text>
<text x="180.3" y="68.3">PGND4</text>
<text x="96.9" y="73.6">D1-.NC</text>
<text x="96.9" y="75.4">D1+.NC</text>
<text x="106.4" y="75.4">D1+</text>
<text x="106.8" y="73.6">D1-</text>
</g>
<g font-size="1.3">
<text x="30.8" y="1.3">5</text>
<text x="88.8" y="1.3">4</text>
<text x="146.9" y="1.3">3</text>
<text x="205" y="1.3">2</text>
<text x="263.1" y="1.3">1</text>
<text x=".5" y="28.4">D</text>
<text x="292.6" y="28.4">D</text>
<text x=".5" y="79.5">C</text>
<text x="292.6" y="79.5">C</text>
<text x=".5" y="130.6">B</text>
<text x="292.6" y="130.6">B</text>
<text x=".5" y="181.7">A</text>
<text x="292.6" y="181.7">A</text>
<text x="30.8" y="207.4">5</text>
<text x="88.8" y="207.4">4</text>
<text x="146.9" y="207.4">3</text>
<text x="205" y="207.4">2</text>
<text x="263.1" y="207.4">1</text>
</g>
</svg>
